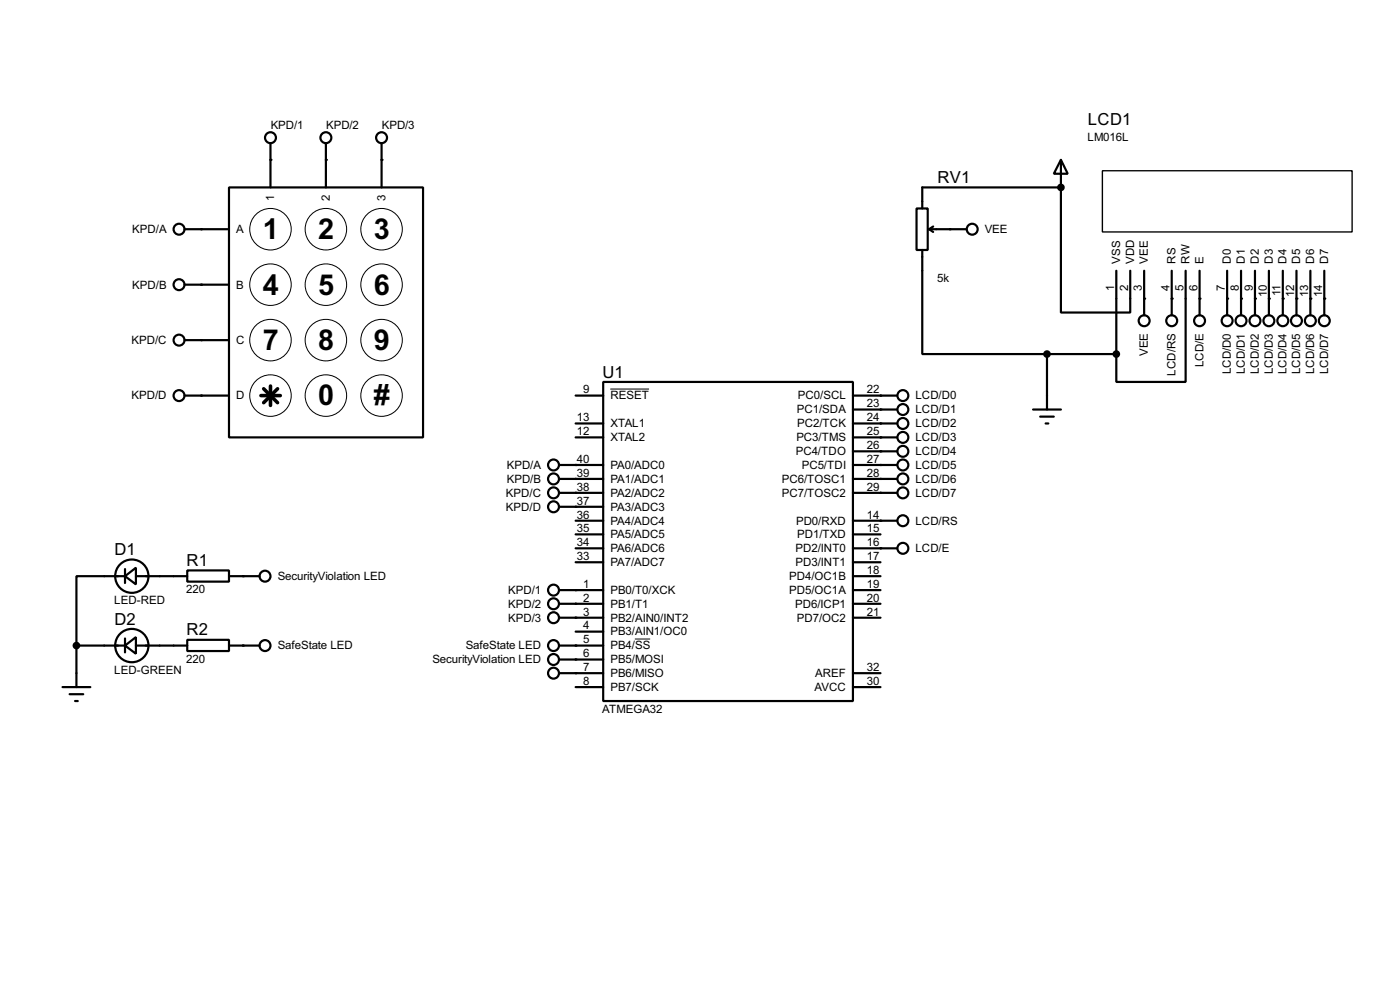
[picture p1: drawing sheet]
<svg xmlns="http://www.w3.org/2000/svg" width="256mm" height="180mm" viewBox="0 0 256 180" stroke-linecap="round" stroke-linejoin="round" font-family="sans-serif">
<g fill="#000">
<circle cx="49.6" cy="29.3" r=".2"/>
<circle cx="59.7" cy="29.3" r=".2"/>
<circle cx="69.9" cy="29.3" r=".2"/>
<circle cx="194.4" cy="34.3" r=".2"/>
<circle cx="36.9" cy="42" r=".2"/>
<circle cx="36.9" cy="52.1" r=".2"/>
<circle cx="174" cy="42" r=".2"/>
<circle cx="209.6" cy="54.7" r=".2"/>
<circle cx="214.7" cy="54.7" r=".2"/>
<circle cx="219.8" cy="54.7" r=".2"/>
<circle cx="224.8" cy="54.7" r=".2"/>
<circle cx="227.4" cy="54.7" r=".2"/>
<circle cx="229.9" cy="54.7" r=".2"/>
<circle cx="232.5" cy="54.7" r=".2"/>
<circle cx="235" cy="54.7" r=".2"/>
<circle cx="237.5" cy="54.7" r=".2"/>
<circle cx="240.1" cy="54.7" r=".2"/>
<circle cx="242.6" cy="54.7" r=".2"/>
<circle cx="36.9" cy="72.4" r=".2"/>
<circle cx="36.9" cy="62.3" r=".2"/>
<circle cx="161.3" cy="75" r=".2"/>
<circle cx="161.3" cy="77.5" r=".2"/>
<circle cx="161.3" cy="72.4" r=".2"/>
<circle cx="105.5" cy="90.2" r=".2"/>
<circle cx="105.5" cy="92.8" r=".2"/>
<circle cx="105.5" cy="85.1" r=".2"/>
<circle cx="105.5" cy="87.7" r=".2"/>
<circle cx="161.3" cy="82.6" r=".2"/>
<circle cx="161.3" cy="95.3" r=".2"/>
<circle cx="161.3" cy="85.1" r=".2"/>
<circle cx="161.3" cy="87.7" r=".2"/>
<circle cx="161.3" cy="80.1" r=".2"/>
<circle cx="161.3" cy="90.2" r=".2"/>
<circle cx="44.5" cy="118.2" r=".2"/>
<circle cx="44.5" cy="105.5" r=".2"/>
<circle cx="105.5" cy="108" r=".2"/>
<circle cx="105.5" cy="110.5" r=".2"/>
<circle cx="105.5" cy="113.1" r=".2"/>
<circle cx="105.5" cy="118.2" r=".2"/>
<circle cx="161.3" cy="100.4" r=".2"/>
<circle cx="105.5" cy="120.7" r=".2"/>
<circle cx="105.5" cy="123.2" r=".2"/>
</g>
<g fill="none" stroke="#000" stroke-width=".4">
<path d="M42 34.3h35.5v45.8h-35.5zM49.6 26.2v8.1M59.7 26.2v8.1M69.9 26.2v8.1M167.9 38.2h2.1v7.6h-2.1zM194.4 29.3l1.2 2.5h-2.5zM194.4 34.3v22.9h12.7v-7.6M194.4 34.3h-25.4v3.9M194.4 29.3v5M33.8 42h8.2M33.8 52.1h8.2M169 45.8v19h22.8"/>
<path d="M170.2 42h6.9M170.2 42l.8 .5M171 41.5l-.8 .5M204.5 49.6v15.2M209.6 49.6v8.1M214.7 49.6v8.1M217.2 49.6v20.3h-12.7v-5.1M219.8 49.6v8.1M224.8 49.6v8.1M227.4 49.6v8.1M229.9 49.6v8.1M232.5 49.6v8.1"/>
<path d="M235 49.6v8.1M237.5 49.6v8.1M240.1 49.6v8.1M242.6 49.6v8.1M33.8 72.4h8.2M33.8 62.3h8.2M105.5 72.4h5M105.5 77.5h5M110.5 69.9h45.8v58.4h-45.8zM156.3 72.4h8.1M156.3 75h8.1M156.3 77.5h8.1"/>
<path d="M189.3 75h5.1M190.6 76.3h2.5M191.6 77.5h.5M191.8 64.8h12.7M191.8 64.8v10.2M102.4 85.1h8.1M102.4 87.7h8.1M102.4 90.2h8.1M102.4 92.8h8.1M105.5 80.1h5M105.5 95.3h5M105.5 97.8h5"/>
<path d="M156.3 80.1h8.1M156.3 82.6h8.1M156.3 85.1h8.1M156.3 87.7h8.1M156.3 90.2h8.1M156.3 95.3h8.1M156.3 97.8h5M14 118.2v7.6M14 118.2h8.9M22.9 105.5l2-1.6v3.1zM22.9 118.2l2-1.6v3.1zM22.9 105.5h-8.9v12.7"/>
<path d="M22.9 104.2v2.5M22.9 116.9v2.5M24.9 118.2h9.4M24.9 105.5h9.4M34.3 117.1h7.7v2.1h-7.7zM34.3 104.4h7.7v2.1h-7.7zM42 118.2h5.6M42 105.5h5.6M102.4 118.2h8.1M102.4 108h8.1M102.4 110.5h8.1M102.4 113.1h8.1"/>
<path d="M105.5 100.4h5M105.5 115.6h5M105.5 102.9h5M156.3 105.5h5M156.3 100.4h8.1M156.3 108h5M156.3 110.5h5M156.3 113.1h5M156.3 102.9h5M11.5 125.8h5.1M12.8 127.1h2.5M13.8 128.3h.5"/>
<path d="M102.4 120.7h8.1M102.4 123.2h8.1M105.5 125.8h5M156.3 123.2h5M156.3 125.8h5"/>
<circle cx="49.5" cy="25.2" r="1"/>
<circle cx="59.7" cy="25.2" r="1"/>
<circle cx="69.9" cy="25.2" r="1"/>
<circle cx="32.8" cy="42" r="1"/>
<circle cx="32.8" cy="52.1" r="1"/>
<circle cx="178.1" cy="42" r="1"/>
<circle cx="209.6" cy="58.7" r="1"/>
<circle cx="214.6" cy="58.7" r="1"/>
<circle cx="219.7" cy="58.7" r="1"/>
<circle cx="224.8" cy="58.7" r="1"/>
<circle cx="227.3" cy="58.7" r="1"/>
<circle cx="229.9" cy="58.7" r="1"/>
<circle cx="232.4" cy="58.7" r="1"/>
<circle cx="235" cy="58.7" r="1"/>
<circle cx="237.5" cy="58.7" r="1"/>
<circle cx="240" cy="58.7" r="1"/>
<circle cx="242.6" cy="58.7" r="1"/>
<circle cx="32.8" cy="72.4" r="1"/>
<circle cx="32.8" cy="62.3" r="1"/>
<circle cx="165.4" cy="75" r="1"/>
<circle cx="165.4" cy="72.4" r="1"/>
<circle cx="165.4" cy="77.5" r="1"/>
<circle cx="101.4" cy="85.1" r="1"/>
<circle cx="101.4" cy="92.8" r="1"/>
<circle cx="101.4" cy="90.2" r="1"/>
<circle cx="101.4" cy="87.7" r="1"/>
<circle cx="165.4" cy="85.1" r="1"/>
<circle cx="165.4" cy="90.2" r="1"/>
<circle cx="165.4" cy="95.3" r="1"/>
<circle cx="165.4" cy="80.1" r="1"/>
<circle cx="165.4" cy="87.7" r="1"/>
<circle cx="165.4" cy="82.6" r="1"/>
<circle cx="24.1" cy="118.2" r="3.1"/>
<circle cx="24.1" cy="105.5" r="3.1"/>
<circle cx="48.5" cy="118.2" r="1"/>
<circle cx="48.5" cy="105.5" r="1"/>
<circle cx="101.4" cy="108" r="1"/>
<circle cx="101.4" cy="110.5" r="1"/>
<circle cx="101.4" cy="113.1" r="1"/>
<circle cx="101.4" cy="118.2" r="1"/>
<circle cx="165.4" cy="100.4" r="1"/>
<circle cx="101.4" cy="120.7" r="1"/>
<circle cx="101.4" cy="123.2" r="1"/>
</g>
<g fill="none" stroke="#000" stroke-width=".18">
<path d="M111.8 71.2h7.1M116.3 117h2.8"/>
<circle cx="49.5" cy="42" r="3.8"/>
<circle cx="49.5" cy="52.1" r="3.8"/>
<circle cx="59.7" cy="42" r="3.8"/>
<circle cx="59.7" cy="52.1" r="3.8"/>
<circle cx="69.9" cy="42" r="3.8"/>
<circle cx="69.9" cy="52.1" r="3.8"/>
<circle cx="49.5" cy="62.3" r="3.8"/>
<circle cx="49.5" cy="72.4" r="3.8"/>
<circle cx="59.7" cy="62.3" r="3.8"/>
<circle cx="59.7" cy="72.4" r="3.8"/>
<circle cx="69.9" cy="62.3" r="3.8"/>
<circle cx="69.9" cy="72.4" r="3.8"/>
</g>
<path d="M47.8 72.4h3.6M48.3 71.2l2.6 2.5M49.6 70.7v3.5M50.9 71.2l-2.6 2.5" fill="none" stroke="#000" stroke-width=".65"/>
<g fill="#000" stroke="#000" stroke-width=".4">
<circle cx="194.3" cy="34.3" r=".5"/>
<circle cx="191.8" cy="64.8" r=".5"/>
<circle cx="204.5" cy="64.8" r=".5"/>
<circle cx="14" cy="118.2" r=".5"/>
</g>
<path d="M202 31.3h45.7v11.2h-45.7z" fill="none" stroke="#000" stroke-width=".25"/>
<g font-size="5.9">
<text x="48.2" y="43.7">1</text>
<text x="58.3" y="43.7">2</text>
<text x="68.5" y="43.7">3</text>
<text x="48.2" y="53.9">4</text>
<text x="58.3" y="53.9">5</text>
<text x="68.5" y="53.9">6</text>
<text x="48.2" y="64.1">7</text>
<text x="58.3" y="64.1">8</text>
<text x="68.5" y="64.1">9</text>
<text x="58.3" y="74.2">0</text>
<text x="68.5" y="74.2">#</text>
</g>
<g font-size="3.4">
<text x="199.3" y="22.9">LCD1</text>
<text x="171.8" y="33.5">RV1</text>
<text x="110.4" y="69.1">U1</text>
<text x="21" y="101.6">D1</text>
<text x="34.2" y="103.6">R1</text>
<text x="21" y="114.3">D2</text>
<text x="34.2" y="116.3">R2</text>
</g>
<g font-size="2.4">
<text x="49.6" y="23.6">KPD/1</text>
<text x="59.7" y="23.6">KPD/2</text>
<text x="69.9" y="23.6">KPD/3</text>
<text x="199.2" y="25.9">LM016L</text>
<text x="50.3" y="36.8" transform="rotate(-90 50.3 36.8)">1</text>
<text x="60.4" y="36.7" transform="rotate(-90 60.4 36.7)">2</text>
<text x="70.6" y="36.7" transform="rotate(-90 70.6 36.7)">3</text>
<text x="24.2" y="42.7">KPD/A</text>
<text x="43.2" y="42.7">A</text>
<text x="180.4" y="42.7">VEE</text>
<text x="24.2" y="52.8">KPD/B</text>
<text x="43.2" y="52.8">B</text>
<text x="171.7" y="51.7">5k</text>
<text x="204.1" y="53.3" transform="rotate(-90 204.1 53.3)">1</text>
<text x="205.2" y="48.3" transform="rotate(-90 205.2 48.3)">VSS</text>
<text x="206.7" y="53.3" transform="rotate(-90 206.7 53.3)">2</text>
<text x="207.8" y="48.3" transform="rotate(-90 207.8 48.3)">VDD</text>
<text x="209.2" y="53.3" transform="rotate(-90 209.2 53.3)">3</text>
<text x="210.3" y="48.3" transform="rotate(-90 210.3 48.3)">VEE</text>
<text x="214.3" y="53.3" transform="rotate(-90 214.3 53.3)">4</text>
<text x="215.4" y="48.3" transform="rotate(-90 215.4 48.3)">RS</text>
<text x="216.8" y="53.3" transform="rotate(-90 216.8 53.3)">5</text>
<text x="217.9" y="48.3" transform="rotate(-90 217.9 48.3)">RW</text>
<text x="219.4" y="53.3" transform="rotate(-90 219.4 53.3)">6</text>
<text x="220.5" y="48.3" transform="rotate(-90 220.5 48.3)">E</text>
<text x="224.4" y="53.3" transform="rotate(-90 224.4 53.3)">7</text>
<text x="225.5" y="48.3" transform="rotate(-90 225.5 48.3)">D0</text>
<text x="227" y="53.3" transform="rotate(-90 227 53.3)">8</text>
<text x="228.1" y="48.3" transform="rotate(-90 228.1 48.3)">D1</text>
<text x="229.5" y="53.3" transform="rotate(-90 229.5 53.3)">9</text>
<text x="230.6" y="48.3" transform="rotate(-90 230.6 48.3)">D2</text>
<text x="233.2" y="48.3" transform="rotate(-90 233.2 48.3)">D3</text>
<text x="235.7" y="48.3" transform="rotate(-90 235.7 48.3)">D4</text>
<text x="238.2" y="48.3" transform="rotate(-90 238.2 48.3)">D5</text>
<text x="240.8" y="48.3" transform="rotate(-90 240.8 48.3)">D6</text>
<text x="243.3" y="48.3" transform="rotate(-90 243.3 48.3)">D7</text>
<text x="232.1" y="54.4" transform="rotate(-90 232.1 54.4)">10</text>
<text x="234.6" y="54.2" transform="rotate(-90 234.6 54.2)">11</text>
<text x="237.1" y="54.4" transform="rotate(-90 237.1 54.4)">12</text>
<text x="239.7" y="54.4" transform="rotate(-90 239.7 54.4)">13</text>
<text x="242.2" y="54.4" transform="rotate(-90 242.2 54.4)">14</text>
<text x="24.1" y="63">KPD/C</text>
<text x="43.2" y="63">C</text>
<text x="210.3" y="65.2" transform="rotate(-90 210.3 65.2)">VEE</text>
<text x="106.9" y="72">9</text>
<text x="158.8" y="72">22</text>
<text x="215.4" y="68.8" transform="rotate(-90 215.4 68.8)">LCD/RS</text>
<text x="220.5" y="67.2" transform="rotate(-90 220.5 67.2)">LCD/E</text>
<text x="225.5" y="68.5" transform="rotate(-90 225.5 68.5)">LCD/D0</text>
<text x="228.1" y="68.5" transform="rotate(-90 228.1 68.5)">LCD/D1</text>
<text x="230.6" y="68.5" transform="rotate(-90 230.6 68.5)">LCD/D2</text>
<text x="233.2" y="68.5" transform="rotate(-90 233.2 68.5)">LCD/D3</text>
<text x="235.7" y="68.5" transform="rotate(-90 235.7 68.5)">LCD/D4</text>
<text x="238.2" y="68.5" transform="rotate(-90 238.2 68.5)">LCD/D5</text>
<text x="240.8" y="68.5" transform="rotate(-90 240.8 68.5)">LCD/D6</text>
<text x="243.3" y="68.5" transform="rotate(-90 243.3 68.5)">LCD/D7</text>
<text x="24.1" y="73.1">KPD/D</text>
<text x="43.2" y="73.1">D</text>
<text x="105.7" y="77.1">13</text>
<text x="111.8" y="73.1">RESET</text>
<text x="146" y="75.7">PC1/SDA</text>
<text x="146.2" y="73.1">PC0/SCL</text>
<text x="158.8" y="74.6">23</text>
<text x="158.8" y="77.1">24</text>
<text x="167.7" y="73.1">LCD/D0</text>
<text x="167.7" y="75.7">LCD/D1</text>
<text x="105.7" y="79.7">12</text>
<text x="111.8" y="80.8">XTAL2</text>
<text x="111.8" y="78.2">XTAL1</text>
<text x="145.8" y="83.3">PC4/TDO</text>
<text x="145.9" y="80.8">PC3/TMS</text>
<text x="146" y="78.2">PC2/TCK</text>
<text x="158.8" y="79.7">25</text>
<text x="158.8" y="82.2">26</text>
<text x="167.7" y="78.2">LCD/D2</text>
<text x="167.7" y="80.8">LCD/D3</text>
<text x="167.7" y="83.3">LCD/D4</text>
<text x="92.8" y="85.8">KPD/A</text>
<text x="92.8" y="88.4">KPD/B</text>
<text x="105.7" y="89.8">38</text>
<text x="105.7" y="87.3">39</text>
<text x="105.7" y="84.7">40</text>
<text x="111.8" y="88.4">PA1/ADC1</text>
<text x="111.8" y="85.8">PA0/ADC0</text>
<text x="143.2" y="88.4">PC6/TOSC1</text>
<text x="146.9" y="85.8">PC5/TDI</text>
<text x="158.8" y="84.7">27</text>
<text x="158.8" y="87.3">28</text>
<text x="158.8" y="89.8">29</text>
<text x="167.7" y="85.8">LCD/D5</text>
<text x="167.7" y="88.4">LCD/D6</text>
<text x="92.7" y="90.9">KPD/C</text>
<text x="92.7" y="93.5">KPD/D</text>
<text x="105.7" y="94.9">36</text>
<text x="105.7" y="92.4">37</text>
<text x="111.8" y="93.5">PA3/ADC3</text>
<text x="111.8" y="90.9">PA2/ADC2</text>
<text x="143.2" y="90.9">PC7/TOSC2</text>
<text x="158.8" y="94.9">14</text>
<text x="167.7" y="90.9">LCD/D7</text>
<text x="105.7" y="100">34</text>
<text x="105.7" y="97.4">35</text>
<text x="111.8" y="101.1">PA6/ADC6</text>
<text x="111.8" y="98.5">PA5/ADC5</text>
<text x="111.8" y="96">PA4/ADC4</text>
<text x="145.7" y="101.1">PD2/INT0</text>
<text x="145.8" y="96">PD0/RXD</text>
<text x="146" y="98.5">PD1/TXD</text>
<text x="158.8" y="97.4">15</text>
<text x="158.8" y="100">16</text>
<text x="167.7" y="96">LCD/RS</text>
<text x="167.7" y="101.1">LCD/E</text>
<text x="50.9" y="106.2">SecurityViolation LED</text>
<text x="105.7" y="102.5">33</text>
<text x="106.9" y="107.6">1</text>
<text x="111.8" y="103.6">PA7/ADC7</text>
<text x="144.6" y="106.2">PD4/OC1B</text>
<text x="145.7" y="103.6">PD3/INT1</text>
<text x="158.8" y="102.5">17</text>
<text x="158.8" y="105.1">18</text>
<text x="158.8" y="107.6">19</text>
<text x="20.9" y="110.6">LED-RED</text>
<text x="34.1" y="108.6">220</text>
<text x="93.1" y="108.7">KPD/1</text>
<text x="93.1" y="111.2">KPD/2</text>
<text x="93.1" y="113.8">KPD/3</text>
<text x="106.9" y="110.1">2</text>
<text x="106.9" y="112.7">3</text>
<text x="111.8" y="108.7">PB0/T0/XCK</text>
<text x="111.8" y="111.2">PB1/T1</text>
<text x="111.8" y="113.8">PB2/AIN0/INT2</text>
<text x="144.6" y="108.7">PD5/OC1A</text>
<text x="145.7" y="111.2">PD6/ICP1</text>
<text x="146" y="113.8">PD7/OC2</text>
<text x="158.8" y="110.1">20</text>
<text x="158.8" y="112.7">21</text>
<text x="50.9" y="118.9">SafeState LED</text>
<text x="85.3" y="118.9">SafeState LED</text>
<text x="106.9" y="115.2">4</text>
<text x="106.9" y="117.8">5</text>
<text x="111.8" y="116.3">PB3/AIN1/OC0</text>
<text x="111.8" y="118.9">PB4/SS</text>
<text x="20.9" y="123.3">LED-GREEN</text>
<text x="34.1" y="121.3">220</text>
<text x="79.2" y="121.4">SecurityViolation LED</text>
<text x="106.9" y="120.3">6</text>
<text x="106.9" y="122.8">7</text>
<text x="106.9" y="125.4">8</text>
<text x="111.8" y="121.4">PB5/MOSI</text>
<text x="111.8" y="123.9">PB6/MISO</text>
<text x="149.3" y="123.9">AREF</text>
<text x="158.8" y="122.8">32</text>
<text x="158.8" y="125.4">30</text>
<text x="110.3" y="130.4">ATMEGA32</text>
<text x="111.8" y="126.5">PB7/SCK</text>
<text x="149.2" y="126.5">AVCC</text>
</g>
</svg>
